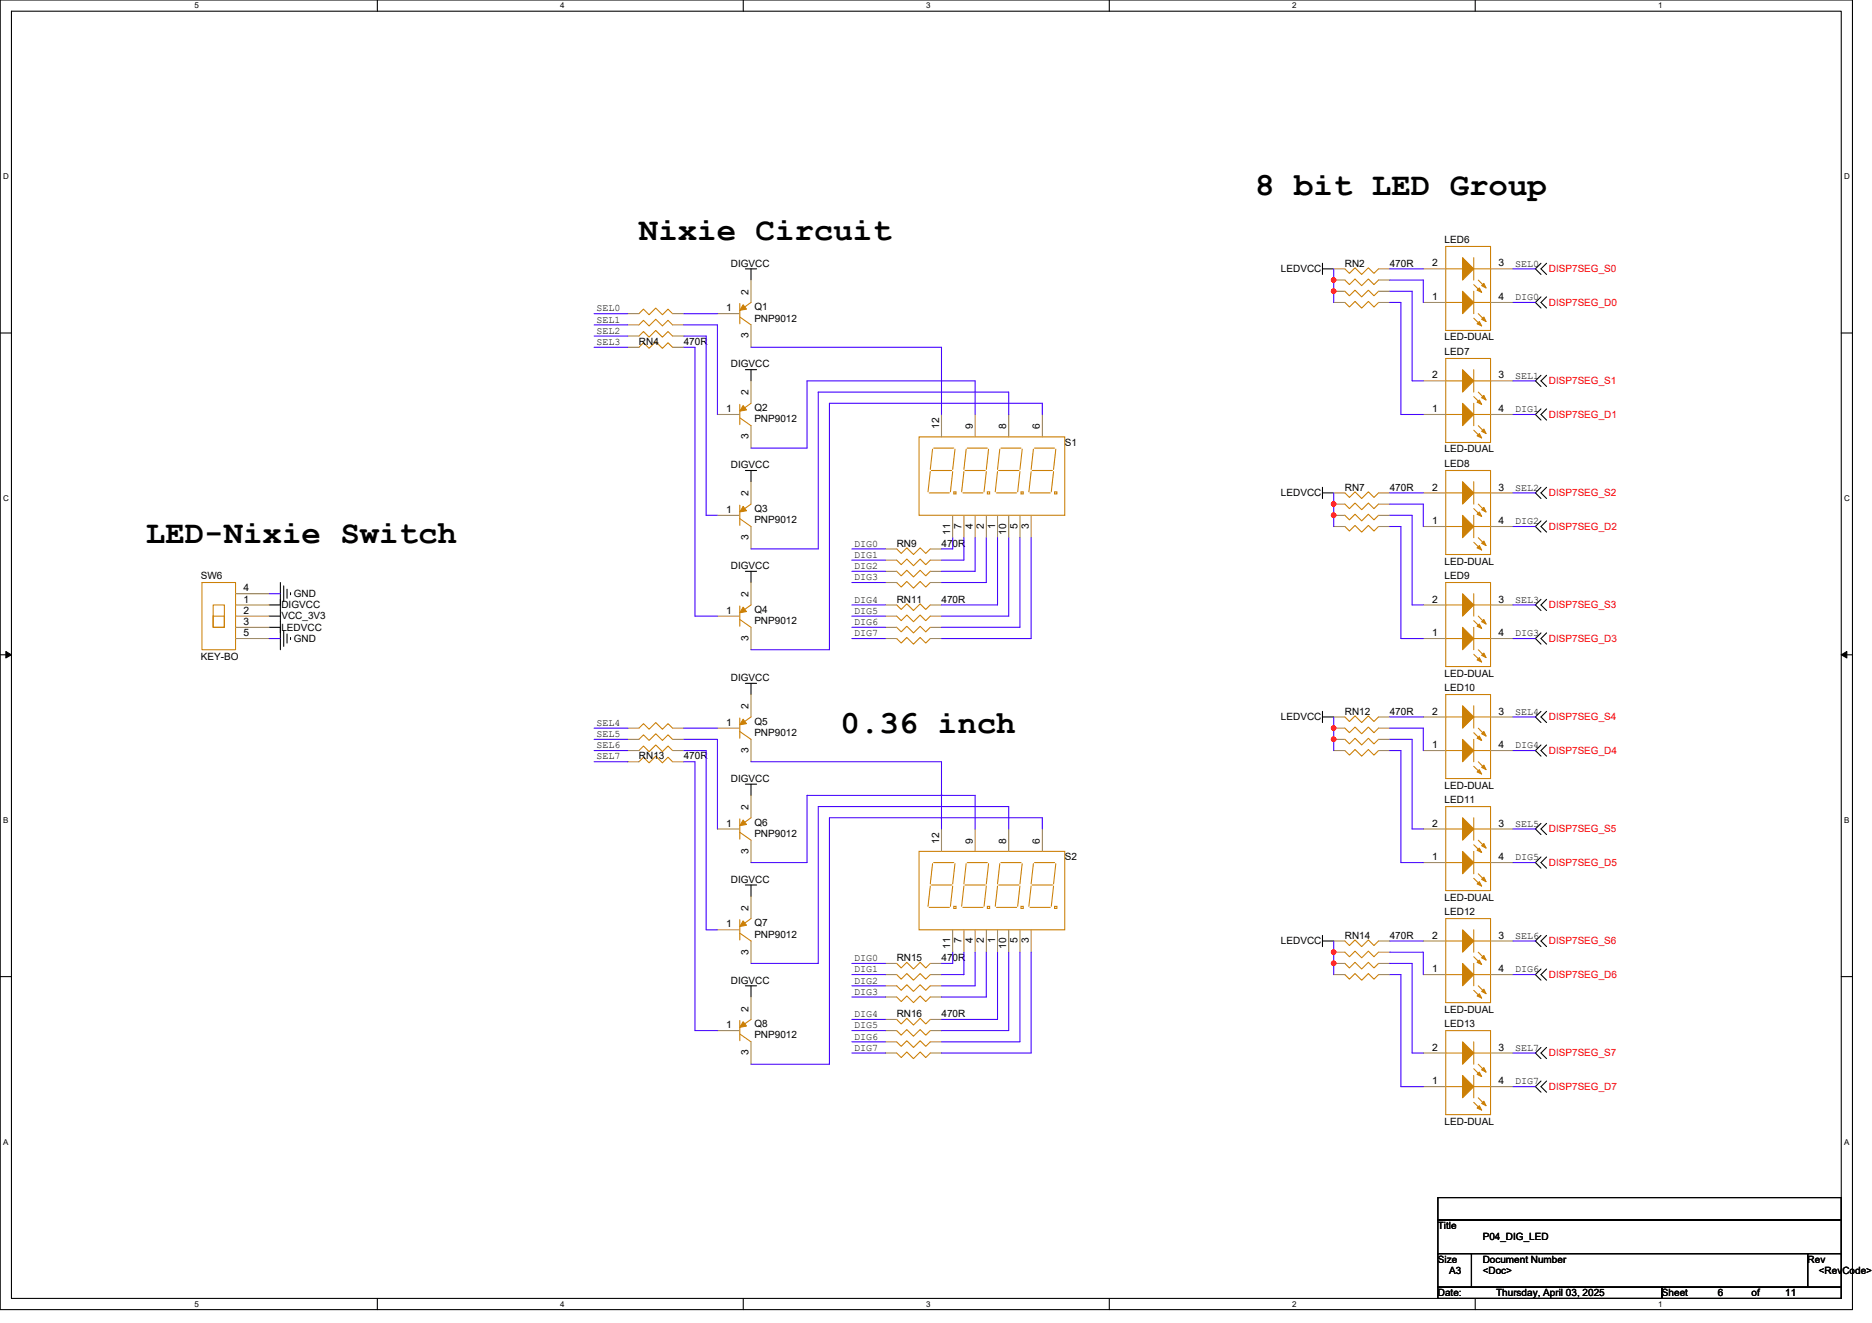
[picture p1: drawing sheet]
<svg xmlns="http://www.w3.org/2000/svg" width="297mm" height="210mm" viewBox="0 0 297 210" stroke-linecap="round" stroke-linejoin="round" font-family="sans-serif">
<path d="M0 0h293.9v207.9h-293.9zM1.8 1.8h290.4v204.3h-290.4z" fill="none" stroke="#000" stroke-width=".17"/>
<g fill="#fff">
<path d="M30.8 .2h.7v1.4h-.7z"/>
<path d="M30.8 206.3h.7v1.4h-.7z"/>
</g>
<path d="M59.9 0v1.8M59.9 206.1v1.8" fill="none" stroke="#000" stroke-width=".17"/>
<g fill="#fff">
<path d="M88.9 .2h.7v1.4h-.7z"/>
<path d="M88.9 206.3h.7v1.4h-.7z"/>
</g>
<path d="M117.9 0v1.8M117.9 206.1v1.8" fill="none" stroke="#000" stroke-width=".17"/>
<g fill="#fff">
<path d="M147 .2h.7v1.4h-.7z"/>
<path d="M147 206.3h.7v1.4h-.7z"/>
</g>
<path d="M176 0v1.8M176 206.1v1.8" fill="none" stroke="#000" stroke-width=".17"/>
<g fill="#fff">
<path d="M205 .2h.7v1.4h-.7z"/>
<path d="M205 206.3h.7v1.4h-.7z"/>
</g>
<path d="M234.1 0v1.8M234.1 206.1v1.8" fill="none" stroke="#000" stroke-width=".17"/>
<g fill="#fff">
<path d="M263.1 .2h.7v1.4h-.7z"/>
<path d="M263.1 206.3h.7v1.4h-.7z"/>
<path d="M.5 27.3h.9v1.4h-.9z"/>
<path d="M292.6 27.3h.9v1.4h-.9z"/>
<path d="M.5 78.4h.9v1.4h-.9z"/>
<path d="M292.6 78.4h.9v1.4h-.9z"/>
</g>
<path d="M0 52.9h1.8M292.2 52.9h1.7" fill="none" stroke="#000" stroke-width=".17"/>
<g fill="#fff">
<path d="M.5 129.5h.8v1.4h-.8z"/>
<path d="M292.6 129.5h.9v1.4h-.9z"/>
</g>
<path d="M0 103.9h1.8M292.2 103.9h1.7" fill="none" stroke="#000" stroke-width=".17"/>
<path d="M.9 103.4l.9 .5-.9 .5zM292.2 103.9l.8-.5v1z" fill="#000" stroke="#000" stroke-width=".16"/>
<g fill="#fff">
<path d="M.5 180.5h.8v1.4h-.8z"/>
<path d="M292.6 180.5h.9v1.4h-.9z"/>
</g>
<g fill="none" stroke="#000" stroke-width=".17">
<path d="M118.3 42.7h1.8M118.3 58.7h1.8M119.2 42.7v1.7M119.2 58.7v1.8M209.8 42.7h1.8M209.8 41.8v1.8M244.5 41.8l-.9 .9 .9 .9M244.5 47.1l-.9 .9 .9 .9M244.5 59.6l-.9 .9 .9 .8M245.4 41.8l-.9 .9 .9 .9M245.4 47.1l-.9 .9 .9 .9M245.4 59.6l-.9 .9 .9 .8"/>
<path d="M118.3 74.7h1.8M119.2 74.7v1.8M209.8 78.2h1.8M209.8 77.3v1.8M244.5 64.9l-.9 .9 .9 .9M244.5 77.3l-.9 .9 .9 .9M245.4 64.9l-.9 .9 .9 .9M245.4 77.3l-.9 .9 .9 .9M42.7 97.8h1.8M42.7 99.6h1.8v3.5M44.5 92.5v3.5h-1.8M44.5 95.1v5.4"/>
<path d="M45 93v2.5M45.5 93.5v1.5M46.1 94.1v.3M118.3 90.7h1.8M119.2 90.7v1.8M244.5 82.7l-.9 .9 .9 .9M244.5 95.1l-.9 .9 .9 .9M245.4 82.7l-.9 .9 .9 .9M245.4 95.1l-.9 .9 .9 .9M45 100.1v2.5M45.5 100.6v1.5M46.1 101.2v.3"/>
<path d="M118.3 108.5h1.8M119.2 108.5v1.7M209.8 113.8h1.8M209.8 112.9v1.8M244.5 100.5l-.9 .8 .9 .9M244.5 112.9l-.9 .9 .9 .9M244.5 118.2l-.9 .9 .9 .9M245.4 100.5l-.9 .8 .9 .9M245.4 112.9l-.9 .9 .9 .9M245.4 118.2l-.9 .9 .9 .9M118.3 124.5h1.8M119.2 124.5v1.7"/>
<path d="M244.5 130.7l-.9 .9 .9 .9M244.5 136l-.9 .9 .9 .9M245.4 130.7l-.9 .9 .9 .9M245.4 136l-.9 .9 .9 .9M0 155h1.8M118.3 140.5h1.8M118.3 156.5h1.8M119.2 140.5v1.7M119.2 156.5v1.7M209.8 149.4h1.8M209.8 148.5v1.7M244.5 148.5l-.9 .9 .9 .8"/>
<path d="M244.5 153.8l-.9 .9 .9 .9M245.4 148.5l-.9 .9 .9 .8M245.4 153.8l-.9 .9 .9 .9M292.2 155h1.7M244.5 166.2l-.9 .9 .9 .9M244.5 171.6l-.9 .9 .9 .9M245.4 166.2l-.9 .9 .9 .9M245.4 171.6l-.9 .9 .9 .9M228.2 190.1h64v3.5h-64zM228.2 193.6h64v5.4h-64zM228.2 199h5.3v5.3h-5.3zM233.5 199h53.3v5.3h-53.3z"/>
<path d="M286.8 199h5.4v5.3h-5.4zM228.2 204.3h35.5v1.8h-35.5zM263.7 204.3h28.5v1.8h-28.5z"/>
</g>
<g fill="none" stroke="#cc8006" stroke-width=".17">
<path d="M229.4 39.1h7.1v13.4h-7.1zM101.4 49.8l.7-.7 .9 .9 1.1-1.1 1 1.1 .9-.9 .7 .7M101.4 51.6l.7-.8 .9 .9 1.1-1 1 1 .9-.9 .7 .8M101.4 53.3l.7-.7 .9 .9 1.1-1 1 1 .9-.9 .7 .7M101.4 55.1l.7-.7 .9 .9 1.1-1.1 1 1.1 .9-.9 .7 .7M117.4 48.2v3.2M117.4 50.3l1.8 1.3M119.2 48l-1.3 .9M213.4 48l.7 .7 .9-.9 1.1 1.1 1-1.1 .9 .9 .7-.7M213.4 46.2l.7 .7 .9-.8 1.1 1 1-1 .9 .8 .7-.7M213.4 44.5l.7 .7 .9-.9 1.1 1 1-1 .9 .9 .7-.7M213.4 42.7l.7 .7 .9-.9 1.1 1.1 1-1.1 .9 .9 .7-.7"/>
<path d="M229.4 56.9h7.1v13.3h-7.1zM229.4 42.7h2.7M229.4 48h2.7M233.8 58.7v3.5M233.8 42.7h2.7M233.8 45.2l1.3 1.2M233.8 40.9v3.5M233.8 48h2.7M233.8 50.5l1.3 1.2M233.8 46.2v3.6M234.6 44.4l1.2 1.3M234.6 49.8l1.2 1.2"/>
<path d="M117.4 64.2v3.2M117.4 66.3l1.8 1.3M119.2 64l-1.3 .9M145.8 69.3h23.1v12.5h-23.1zM147.4 78.2h3.2M147.6 74.8l-.3 3.3M147.8 74.7h3.2M148 71.3l-.4 3.2M148.1 71.1h3.2M151.2 74.8l-.4 3.3M151.3 78.1h.4v.3h-.4zM151.5 71.3l-.3 3.2"/>
<path d="M152.8 78.2h3.2M152.9 74.8l-.3 3.3M153.1 74.7h3.2M153.3 71.3l-.4 3.2M153.5 71.1h3.2M156.5 74.8l-.4 3.3M156.7 78.1h.3v.3h-.3zM156.9 71.3l-.4 3.2M158.1 78.2h3.2M158.3 74.8l-.4 3.3M158.5 74.7h3.2M158.6 71.3l-.3 3.2"/>
<path d="M158.8 71.1h3.2M161.8 74.8l-.3 3.3M162 78.1h.4v.3h-.4zM162.2 71.3l-.4 3.2M163.4 78.2h3.2M163.6 74.8l-.3 3.3M163.8 74.7h3.2M164 71.3l-.4 3.2M164.1 71.1h3.2M167.2 74.8l-.4 3.3M167.3 78.1h.4v.3h-.4zM167.5 71.3l-.3 3.2"/>
<path d="M213.4 78.2l.7 .8 .9-.9 1.1 1 1-1 .9 .9 .7-.8M229.4 60.5h2.7M229.4 65.8h2.7M229.4 74.7h7.1v13.3h-7.1zM229.4 78.2h2.7M233.8 60.5h2.7M233.8 62.9l1.3 1.3M233.8 65.8h2.7M233.8 68.3l1.3 1.2M233.8 64v3.6M233.8 78.2h2.7M233.8 76.5v3.5"/>
<path d="M234.6 62.2l1.2 1.3M234.6 67.6l1.2 1.2M32 92.5h5.4v10.6h-5.4zM33.8 97.8h1.8v1.8h-1.8zM33.8 96h1.8v3.6h-1.8zM117.4 96.2v3.2M117.4 80.2v3.2M117.4 98.3l1.8 1.3M117.4 82.3l1.8 1.3M119.2 96l-1.3 .9M119.2 80l-1.3 .9M142.3 99.6l.7 .7 .9-.9 1 1.1 1.1-1.1 .9 .9 .7-.7"/>
<path d="M142.3 97.8l.7 .7 .9-.9 1 1.1 1.1-1.1 .9 .9 .7-.7M142.3 96l.7 .7 .9-.9 1 1.1 1.1-1.1 .9 .9 .7-.7M142.3 92.5l.7 .7 .9-.9 1 1 1.1-1 .9 .9 .7-.7M142.3 90.7l.7 .7 .9-.9 1 1.1 1.1-1.1 .9 .9 .7-.7M142.3 88.9l.7 .7 .9-.9 1 1.1 1.1-1.1 .9 .9 .7-.7M142.3 87.1l.7 .7 .9-.8 1 1 1.1-1 .9 .8 .7-.7M213.4 83.6l.7 .7 .9-.9 1.1 1.1 1-1.1 .9 .9 .7-.7M213.4 81.8l.7 .7 .9-.9 1.1 1.1 1-1.1 .9 .9 .7-.7M213.4 80l.7 .7 .9-.9 1.1 1.1 1-1.1 .9 .9 .7-.7M229.4 92.5h7.1v13.3h-7.1zM229.4 96h2.7M229.4 83.6h2.7"/>
<path d="M233.8 96h2.7M233.8 98.5l1.3 1.2M233.8 94.2v3.6M233.8 99.6v3.5M233.8 80.7l1.3 1.3M233.8 83.6h2.7M233.8 86.1l1.3 1.2M233.8 81.8v3.5M234.6 97.8l1.2 1.2M234.6 80l1.2 1.3M234.6 85.3l1.2 1.3M101.4 115.6l.7-.7 .9 .8 1.1-1 1 1 .9-.8 .7 .7"/>
<path d="M101.4 117.3l.7-.7 .9 .9 1.1-1 1 1 .9-.9 .7 .7M101.4 119.1l.7-.7 .9 .9 1.1-1.1 1 1.1 .9-.9 .7 .7M117.4 114v3.2M117.4 116.1l1.8 1.2M119.2 113.8l-1.3 .9M142.3 101.3l.7 .8 .9-.9 1 1 1.1-1 .9 .9 .7-.8M213.4 119.1l.7 .7 .9-.8 1.1 1 1-1 .9 .8 .7-.7M213.4 117.3l.7 .8 .9-.9 1.1 1 1-1 .9 .9 .7-.8M213.4 115.6l.7 .7 .9-.9 1.1 1.1 1-1.1 .9 .9 .7-.7M213.4 113.8l.7 .7 .9-.9 1.1 1.1 1-1.1 .9 .9 .7-.7M229.4 101.3h2.7M229.4 110.2h7.1v13.4h-7.1z"/>
<path d="M229.4 113.8h2.7M229.4 119.1h2.7M233.8 101.3h2.7M233.8 103.8l1.3 1.3M233.8 113.8h2.7M233.8 116.3l1.3 1.2M233.8 112v3.6M233.8 119.1h2.7M233.8 117.3v3.6M234.6 103.1l1.2 1.3M234.6 115.6l1.2 1.2M101.4 120.9l.7-.7 .9 .9 1.1-1.1 1 1.1 .9-.9 .7 .7"/>
<path d="M117.4 130v3.2M117.4 132.1l1.8 1.2M119.2 129.8l-1.3 .9M145.8 135.1h23.1v12.5h-23.1zM148 137.1l-.4 3.2M148.1 136.9h3.2M151.5 137.1l-.3 3.2M153.3 137.1l-.4 3.2M153.5 136.9h3.2M156.9 137.1l-.4 3.2M158.6 137.1l-.3 3.2M158.8 136.9h3.2"/>
<path d="M162.2 137.1l-.4 3.2M164 137.1l-.4 3.2M164.1 136.9h3.2M167.5 137.1l-.3 3.2M229.4 128h7.1v13.4h-7.1zM229.4 131.6h2.7M229.4 136.9h2.7M233.8 131.6h2.7M233.8 134.1l1.3 1.2M233.8 129.8v3.5M233.8 136.9h2.7M233.8 139.4l1.3 1.2"/>
<path d="M233.8 135.1v3.6M233.8 121.6l1.3 1.3M234.6 133.3l1.2 1.3M234.6 138.7l1.2 1.2M234.6 120.9l1.2 1.3M117.4 146v3.2M117.4 148.1l1.8 1.3M119.2 145.8l-1.3 .9M142.3 158.2l.7 .8 .9-.9 1 1 1.1-1 .9 .9 .7-.8M142.3 156.5l.7 .7 .9-.9 1 1.1 1.1-1.1 .9 .9 .7-.7M142.3 154.7l.7 .7 .9-.9 1 1.1 1.1-1.1 .9 .9 .7-.7M142.3 152.9l.7 .7 .9-.9 1 1.1 1.1-1.1 .9 .9 .7-.7"/>
<path d="M147.4 144h3.2M147.6 140.6l-.3 3.2M147.8 140.5h3.2M151.2 140.6l-.4 3.2M151.3 143.8h.4v.4h-.4zM152.8 144h3.2M152.9 140.6l-.3 3.2M153.1 140.5h3.2M156.5 140.6l-.4 3.2M156.7 143.8h.3v.4h-.3zM158.1 144h3.2M158.3 140.6l-.4 3.2"/>
<path d="M158.5 140.5h3.2M161.8 140.6l-.3 3.2M162 143.8h.4v.4h-.4zM163.4 144h3.2M163.6 140.6l-.3 3.2M163.8 140.5h3.2M167.2 140.6l-.4 3.2M167.3 143.8h.4v.4h-.4zM213.4 154.7l.7 .7 .9-.9 1.1 1.1 1-1.1 .9 .9 .7-.7M213.4 152.9l.7 .7 .9-.9 1.1 1.1 1-1.1 .9 .9 .7-.7M213.4 151.1l.7 .7 .9-.8 1.1 1 1-1 .9 .8 .7-.7M213.4 149.4l.7 .7 .9-.9 1.1 1 1-1 .9 .9 .7-.7"/>
<path d="M229.4 145.8h7.1v13.3h-7.1zM229.4 149.4h2.7M229.4 154.7h2.7M233.8 149.4h2.7M233.8 151.8l1.3 1.3M233.8 147.6v3.5M233.8 154.7h2.7M233.8 157.2l1.3 1.2M233.8 152.9v3.6M234.6 151.1l1.2 1.3M234.6 156.5l1.2 1.2M117.4 162v3.2"/>
<path d="M117.4 164.1l1.8 1.3M119.2 161.8l-1.3 .9M142.3 167.1l.7 .8 .9-.9 1 1 1.1-1 .9 .9 .7-.8M142.3 165.4l.7 .7 .9-.9 1 1 1.1-1 .9 .9 .7-.7M142.3 163.6l.7 .7 .9-.9 1 1.1 1.1-1.1 .9 .9 .7-.7M142.3 161.8l.7 .7 .9-.9 1 1.1 1.1-1.1 .9 .9 .7-.7M229.4 163.6h7.1v13.3h-7.1zM229.4 167.1h2.7M229.4 172.5h2.7M233.8 167.1h2.7M233.8 169.6l1.3 1.3M233.8 165.4v3.5"/>
<path d="M233.8 172.5h2.7M233.8 175l1.3 1.2M233.8 170.7v3.5M234.6 168.9l1.2 1.3M234.6 174.2l1.2 1.3"/>
</g>
<g fill="#cc8006" stroke="#cc8006" stroke-width=".17">
<path d="M232.1 147.6l1.7 1.8-1.7 1.7z" fill-rule="evenodd"/>
<path d="M235.1 152l.4-.3 .3 .7z" fill-rule="evenodd"/>
<path d="M234.7 152.4l.4 .7-.7-.4z" fill-rule="evenodd"/>
<path d="M232.1 152.9l1.7 1.8-1.7 1.8z" fill-rule="evenodd"/>
<path d="M235.1 157.4l.4-.4 .3 .7z" fill-rule="evenodd"/>
<path d="M234.7 157.7l.4 .7-.7-.3z" fill-rule="evenodd"/>
<path d="M232.1 165.4l1.7 1.7-1.7 1.8z" fill-rule="evenodd"/>
<path d="M235.1 169.8l.4-.4 .3 .8z" fill-rule="evenodd"/>
<path d="M234.7 170.2l.4 .7-.7-.4z" fill-rule="evenodd"/>
<path d="M232.1 170.7l1.7 1.8-1.7 1.7z" fill-rule="evenodd"/>
<path d="M235.1 175.1l.4-.3 .3 .7z" fill-rule="evenodd"/>
<path d="M234.7 175.5l.4 .7-.7-.3z" fill-rule="evenodd"/>
<path d="M232.1 58.7l1.7 1.8-1.7 1.7z" fill-rule="evenodd"/>
<path d="M235.1 63.1l.4-.3 .3 .7z" fill-rule="evenodd"/>
<path d="M234.7 63.5l.4 .7-.7-.4z" fill-rule="evenodd"/>
<path d="M232.1 64l1.7 1.8-1.7 1.8z" fill-rule="evenodd"/>
<path d="M235.1 68.5l.4-.4 .3 .7z" fill-rule="evenodd"/>
<path d="M234.7 68.8l.4 .7-.7-.3z" fill-rule="evenodd"/>
<path d="M117.9 48.4l.5 .7-1 .2z" fill-rule="evenodd"/>
<path d="M232.1 129.8l1.7 1.8-1.7 1.8z" fill-rule="evenodd"/>
<path d="M235.1 134.2l.4-.3 .3 .7z" fill-rule="evenodd"/>
<path d="M234.7 134.6l.4 .7-.7-.3z" fill-rule="evenodd"/>
<path d="M232.1 135.1l1.7 1.8-1.7 1.8z" fill-rule="evenodd"/>
<path d="M235.1 139.6l.4-.4 .3 .7z" fill-rule="evenodd"/>
<path d="M234.7 139.9l.4 .7-.7-.3z" fill-rule="evenodd"/>
<path d="M117.9 96.4l.5 .7-1 .2z" fill-rule="evenodd"/>
<path d="M117.9 80.4l.5 .7-1 .2z" fill-rule="evenodd"/>
<path d="M117.9 162.2l.5 .7-1 .1z" fill-rule="evenodd"/>
<path d="M117.9 130.2l.5 .7-1 .1z" fill-rule="evenodd"/>
<path d="M232.1 94.2l1.7 1.8-1.7 1.8z" fill-rule="evenodd"/>
<path d="M235.1 98.7l.4-.4 .3 .7z" fill-rule="evenodd"/>
<path d="M234.7 99l.4 .7-.7-.3z" fill-rule="evenodd"/>
<path d="M232.1 99.6l1.7 1.7-1.7 1.8z" fill-rule="evenodd"/>
<path d="M235.1 104l.4-.3 .3 .7z" fill-rule="evenodd"/>
<path d="M234.7 104.4l.4 .7-.7-.4z" fill-rule="evenodd"/>
<path d="M232.1 40.9l1.7 1.8-1.7 1.7z" fill-rule="evenodd"/>
<path d="M235.1 45.3l.4-.3 .3 .7z" fill-rule="evenodd"/>
<path d="M234.7 45.7l.4 .7-.7-.3z" fill-rule="evenodd"/>
<path d="M232.1 46.2l1.7 1.8-1.7 1.8z" fill-rule="evenodd"/>
<path d="M235.1 50.7l.4-.4 .3 .7z" fill-rule="evenodd"/>
<path d="M234.7 51l.4 .7-.7-.3z" fill-rule="evenodd"/>
<path d="M117.9 114.2l.5 .7-1 .1z" fill-rule="evenodd"/>
<path d="M117.9 146.2l.5 .7-1 .1z" fill-rule="evenodd"/>
<path d="M232.1 76.5l1.7 1.7-1.7 1.8z" fill-rule="evenodd"/>
<path d="M235.1 80.9l.4-.4 .3 .8z" fill-rule="evenodd"/>
<path d="M234.7 81.3l.4 .7-.7-.4z" fill-rule="evenodd"/>
<path d="M232.1 81.8l1.7 1.8-1.7 1.7z" fill-rule="evenodd"/>
<path d="M235.1 86.2l.4-.3 .3 .7z" fill-rule="evenodd"/>
<path d="M234.7 86.6l.4 .7-.7-.3z" fill-rule="evenodd"/>
<path d="M117.9 64.4l.5 .7-1 .2z" fill-rule="evenodd"/>
<path d="M232.1 112l1.7 1.8-1.7 1.8z" fill-rule="evenodd"/>
<path d="M235.1 116.5l.4-.4 .3 .7z" fill-rule="evenodd"/>
<path d="M234.7 116.8l.4 .7-.7-.3z" fill-rule="evenodd"/>
<path d="M232.1 117.3l1.7 1.8-1.7 1.8z" fill-rule="evenodd"/>
<path d="M235.1 121.8l.4-.4 .3 .8z" fill-rule="evenodd"/>
<path d="M234.7 122.2l.4 .7-.7-.4z" fill-rule="evenodd"/>
</g>
<g fill="none" stroke="#a84" stroke-width=".17">
<path d="M99.6 49.8h1.8M99.6 51.6h1.8M99.6 53.3h1.8M99.6 55.1h1.8M106.7 49.8h1.8M106.7 51.6h1.8M106.7 53.3h1.8M106.7 55.1h1.8M113.8 49.8h3.6M119.2 51.6v3.5M119.2 44.5v3.5M211.6 48h1.8"/>
<path d="M211.6 46.2h1.8M211.6 44.5h1.8M211.6 42.7h1.8M218.7 48h1.8M218.7 46.2h1.8M218.7 44.5h1.8M218.7 42.7h1.8M225.8 48h3.6M225.8 42.7h3.6M236.5 42.7h3.6M236.5 48h3.6M113.8 65.8h3.6"/>
<path d="M119.2 76.5v3.5M119.2 67.6v3.5M119.2 60.5v3.5M149.4 65.8v3.5M154.7 65.8v3.5M160.1 65.8v3.5M165.4 65.8v3.5M211.6 78.2h1.8M218.7 78.2h1.8M225.8 65.8h3.6M225.8 60.5h3.6M225.8 78.2h3.6"/>
<path d="M236.5 60.5h3.6M236.5 65.8h3.6M236.5 78.2h3.6M37.4 99.6h5.3M37.4 97.8h5.3M37.4 96h5.3M37.4 94.2h5.3M113.8 97.8h3.6M113.8 81.8h3.6M119.2 99.6v3.5M119.2 92.5v3.5M119.2 83.6v3.5"/>
<path d="M140.5 99.6h1.8M140.5 97.8h1.8M140.5 96h1.8M140.5 92.5h1.8M140.5 90.7h1.8M140.5 88.9h1.8M140.5 87.1h1.8M147.6 99.6h1.8M147.6 97.8h1.8M147.6 96h1.8M147.6 92.5h1.8M147.6 90.7h1.8"/>
<path d="M147.6 88.9h1.8M147.6 87.1h1.8M151.2 81.8v3.5M152.9 81.8v3.5M154.7 81.8v3.5M156.5 81.8v3.5M158.3 81.8v3.5M160.1 81.8v3.5M161.8 81.8v3.5M163.6 81.8v3.5M211.6 83.6h1.8M211.6 81.8h1.8"/>
<path d="M211.6 80h1.8M218.7 83.6h1.8M218.7 81.8h1.8M218.7 80h1.8M225.8 96h3.6M225.8 83.6h3.6M236.5 96h3.6M236.5 83.6h3.6M37.4 101.3h5.3M99.6 115.6h1.8M99.6 117.3h1.8M99.6 119.1h1.8"/>
<path d="M106.7 115.6h1.8M106.7 117.3h1.8M106.7 119.1h1.8M113.8 115.6h3.6M119.2 117.3v3.6M119.2 110.2v3.6M140.5 101.3h1.8M147.6 101.3h1.8M211.6 119.1h1.8M211.6 117.3h1.8M211.6 115.6h1.8M211.6 113.8h1.8"/>
<path d="M218.7 119.1h1.8M218.7 117.3h1.8M218.7 115.6h1.8M218.7 113.8h1.8M225.8 101.3h3.6M225.8 119.1h3.6M225.8 113.8h3.6M236.5 101.3h3.6M236.5 113.8h3.6M236.5 119.1h3.6M99.6 120.9h1.8M106.7 120.9h1.8"/>
<path d="M113.8 131.6h3.6M119.2 133.3v3.6M119.2 126.2v3.6M149.4 131.6v3.5M154.7 131.6v3.5M160.1 131.6v3.5M165.4 131.6v3.5M225.8 136.9h3.6M225.8 131.6h3.6M236.5 131.6h3.6M236.5 136.9h3.6M113.8 147.6h3.6"/>
<path d="M119.2 158.2v3.6M119.2 149.4v3.5M119.2 142.2v3.6M140.5 158.2h1.8M140.5 156.5h1.8M140.5 154.7h1.8M140.5 152.9h1.8M147.6 158.2h1.8M147.6 156.5h1.8M147.6 154.7h1.8M147.6 152.9h1.8M151.2 147.6v3.5"/>
<path d="M152.9 147.6v3.5M154.7 147.6v3.5M156.5 147.6v3.5M158.3 147.6v3.5M160.1 147.6v3.5M161.8 147.6v3.5M163.6 147.6v3.5M211.6 154.7h1.8M211.6 152.9h1.8M211.6 151.1h1.8M211.6 149.4h1.8M218.7 154.7h1.8"/>
<path d="M218.7 152.9h1.8M218.7 151.1h1.8M218.7 149.4h1.8M225.8 154.7h3.6M225.8 149.4h3.6M236.5 149.4h3.6M236.5 154.7h3.6M113.8 163.6h3.6M119.2 165.4v3.5M140.5 167.1h1.8M140.5 165.4h1.8M140.5 163.6h1.8"/>
<path d="M140.5 161.8h1.8M147.6 167.1h1.8M147.6 165.4h1.8M147.6 163.6h1.8M147.6 161.8h1.8M225.8 172.5h3.6M225.8 167.1h3.6M236.5 167.1h3.6M236.5 172.5h3.6"/>
</g>
<g fill="none" stroke="#4200ff" stroke-width=".17">
<path d="M94.3 51.6h5.3M94.3 53.3h5.3M94.3 49.8h5.3M94.3 55.1h5.3M108.5 49.8h5.3M108.5 51.6h5.3v14.2M108.5 55.1h1.8v42.7h3.5M108.5 53.3h3.6v28.5h1.7M119.2 55.1h30.2v10.7M211.6 42.7v5.3M220.5 42.7h5.3M220.5 44.4h5.3v3.6"/>
<path d="M220.5 46.2h3.6v14.3h1.7M220.5 48h1.8v17.8h3.5M240.1 42.7h3.5M240.1 48h3.5M154.7 65.8v-5.3h-26.6v10.6h-8.9M160.1 65.8v-3.6h-30.3v24.9h-10.6M165.4 65.8v-1.8h-33.8v39.1h-12.4M211.6 78.2v5.4M220.5 78.2h5.3M240.1 78.2h3.5M240.1 65.8h3.5M240.1 60.5h3.5"/>
<path d="M42.7 94.2h1.8M135.2 88.9h5.3M135.2 90.7h5.3M135.2 92.5h5.3M135.2 97.8h5.3M135.2 99.6h5.3M135.2 87.1h5.3M135.2 96h5.3M151.2 85.3v1.8h-1.8M152.9 85.3v3.6h-3.5M154.7 85.3v5.4h-5.3M156.5 85.3v7.2h-7.1"/>
<path d="M158.3 85.3v10.7h-8.9M160.1 85.3v12.5h-10.7M161.8 85.3v14.3h-12.4M163.6 85.3v16h-14.2M220.5 80h5.3v3.6M220.5 81.8h3.6v14.2h1.7M220.5 83.6h1.8v17.7h3.5M240.1 83.6h3.5M240.1 96h3.5M42.7 101.3h1.8M94.3 117.3h5.3M94.3 115.6h5.3"/>
<path d="M94.3 119.1h5.3M108.5 115.6h5.3M108.5 117.3h5.3v14.3M108.5 119.1h3.6v28.5h1.7M135.2 101.3h5.3M211.6 113.8v5.3M220.5 115.6h5.3v3.5M220.5 117.3h3.6v14.3h1.7M220.5 119.1h1.8v17.8h3.5M220.5 113.8h5.3M240.1 101.3h3.5M240.1 119.1h3.5"/>
<path d="M240.1 113.8h3.5M94.3 120.9h5.3M108.5 120.9h1.8v42.7h3.5M119.2 120.9h30.2v10.7M154.7 131.6v-5.4h-26.6v10.7h-8.9M160.1 131.6v-3.6h-30.3v24.9h-10.6M165.4 131.6v-1.8h-33.8v39.1h-12.4M240.1 131.6h3.5M240.1 136.9h3.5M135.2 152.9h5.3M135.2 154.7h5.3M135.2 156.5h5.3"/>
<path d="M135.2 158.2h5.3M151.2 151.1v1.8h-1.8M152.9 151.1v3.6h-3.5M154.7 151.1v5.4h-5.3M156.5 151.1v7.1h-7.1M158.3 151.1v10.7h-8.9M160.1 151.1v12.5h-10.7M161.8 151.1v14.3h-12.4M163.6 151.1v16h-14.2M211.6 149.4v5.3M220.5 151.1h5.3v3.6M220.5 154.7h1.8v17.8h3.5"/>
<path d="M220.5 149.4h5.3M220.5 152.9h3.6v14.2h1.7M240.1 154.7h3.5M240.1 149.4h3.5M135.2 161.8h5.3M135.2 163.6h5.3M135.2 165.4h5.3M135.2 167.1h5.3M240.1 167.1h3.5M240.1 172.5h3.5"/>
</g>
<g fill="#f00" stroke="#f00" stroke-width=".17">
<circle cx="211.6" cy="46.2" r=".35"/>
<circle cx="211.6" cy="44.4" r=".35"/>
<circle cx="211.6" cy="80" r=".35"/>
<circle cx="211.6" cy="81.8" r=".35"/>
<circle cx="211.6" cy="115.6" r=".35"/>
<circle cx="211.6" cy="117.3" r=".35"/>
<circle cx="211.6" cy="152.9" r=".35"/>
<circle cx="211.6" cy="151.1" r=".35"/>
</g>
<g font-size="5.1">
<text x="199.2" y="31">8 bit LED Group</text>
<text x="101.4" y="38.1">Nixie Circuit</text>
<text x="23.2" y="86.1">LED-Nixie Switch</text>
<text x="133.4" y="116.3">0.36 inch</text>
</g>
<g font-size="1.6">
<text x="229.2" y="38.6">LED6</text>
<text x="116" y="42.3">DIGVCC</text>
<text x="118.8" y="46.8" transform="rotate(-90 118.8 46.8)">2</text>
<text x="203.3" y="43.2">LEDVCC</text>
<text x="213.4" y="42.3">RN2</text>
<text x="220.5" y="42.3">470R</text>
<text x="227.3" y="47.6">1</text>
<text x="227.3" y="42.3">2</text>
<text x="237.8" y="42.3">3</text>
<text x="237.8" y="47.6">4</text>
<text x="240.4" y="42.3">SEL0</text>
<text x="240.4" y="47.6">DIG0</text>
<text x="94.6" y="49.4">SEL0</text>
<text x="94.6" y="51.2">SEL1</text>
<text x="94.6" y="53">SEL2</text>
<text x="115.2" y="49.4">1</text>
<text x="118.8" y="53.7" transform="rotate(-90 118.8 53.7)">3</text>
<text x="119.7" y="49.3">Q1</text>
<text x="119.7" y="51">PNP9012</text>
<text x="94.6" y="54.8">SEL3</text>
<text x="101.4" y="54.8">RN4</text>
<text x="108.5" y="54.8">470R</text>
<text x="116" y="58.3">DIGVCC</text>
<text x="229.2" y="56.4">LED7</text>
<text x="229.2" y="54">LED-DUAL</text>
<text x="115.2" y="65.4">1</text>
<text x="118.8" y="62.8" transform="rotate(-90 118.8 62.8)">2</text>
<text x="119.7" y="65.3">Q2</text>
<text x="227.3" y="65.4">1</text>
<text x="227.3" y="60.1">2</text>
<text x="237.8" y="60.1">3</text>
<text x="237.8" y="65.4">4</text>
<text x="240.4" y="60.1">SEL1</text>
<text x="240.4" y="65.4">DIG1</text>
<text x="118.8" y="69.7" transform="rotate(-90 118.8 69.7)">3</text>
<text x="119.7" y="67">PNP9012</text>
<text x="149" y="68.1" transform="rotate(-90 149 68.1)">12</text>
<text x="154.3" y="68.1" transform="rotate(-90 154.3 68.1)">9</text>
<text x="159.7" y="68.1" transform="rotate(-90 159.7 68.1)">8</text>
<text x="165" y="68.1" transform="rotate(-90 165 68.1)">6</text>
<text x="168.9" y="70.8">S1</text>
<text x="229.2" y="71.8">LED-DUAL</text>
<text x="116" y="74.3">DIGVCC</text>
<text x="213.4" y="77.9">RN7</text>
<text x="220.5" y="77.9">470R</text>
<text x="227.3" y="77.9">2</text>
<text x="229.2" y="74.1">LED8</text>
<text x="237.8" y="77.9">3</text>
<text x="240.4" y="77.9">SEL2</text>
<text x="115.2" y="81.4">1</text>
<text x="118.8" y="78.8" transform="rotate(-90 118.8 78.8)">2</text>
<text x="119.7" y="81.3">Q3</text>
<text x="119.7" y="83">PNP9012</text>
<text x="152.6" y="83.9" transform="rotate(-90 152.6 83.9)">7</text>
<text x="154.3" y="83.9" transform="rotate(-90 154.3 83.9)">4</text>
<text x="156.1" y="83.9" transform="rotate(-90 156.1 83.9)">2</text>
<text x="157.9" y="83.9" transform="rotate(-90 157.9 83.9)">1</text>
<text x="161.5" y="83.9" transform="rotate(-90 161.5 83.9)">5</text>
<text x="163.2" y="83.9" transform="rotate(-90 163.2 83.9)">3</text>
<text x="203.3" y="78.8">LEDVCC</text>
<text x="227.3" y="83.2">1</text>
<text x="237.8" y="83.2">4</text>
<text x="240.4" y="83.2">DIG2</text>
<text x="118.8" y="85.7" transform="rotate(-90 118.8 85.7)">3</text>
<text x="135.5" y="86.8">DIG0</text>
<text x="135.5" y="88.5">DIG1</text>
<text x="142.3" y="86.8">RN9</text>
<text x="149.4" y="86.8">470R</text>
<text x="150.8" y="84.9" transform="rotate(-90 150.8 84.9)">11</text>
<text x="159.7" y="84.9" transform="rotate(-90 159.7 84.9)">10</text>
<text x="229.2" y="89.6">LED-DUAL</text>
<text x="31.9" y="91.9">SW6</text>
<text x="38.6" y="95.6">1</text>
<text x="38.6" y="93.9">4</text>
<text x="46.6" y="94.8">GND</text>
<text x="116" y="90.3">DIGVCC</text>
<text x="118.8" y="94.8" transform="rotate(-90 118.8 94.8)">2</text>
<text x="135.5" y="90.3">DIG2</text>
<text x="135.5" y="92.1">DIG3</text>
<text x="135.5" y="95.7">DIG4</text>
<text x="142.3" y="95.7">RN11</text>
<text x="149.4" y="95.7">470R</text>
<text x="227.3" y="95.6">2</text>
<text x="229.2" y="91.9">LED9</text>
<text x="237.8" y="95.6">3</text>
<text x="240.4" y="95.7">SEL3</text>
<text x="38.6" y="99.2">3</text>
<text x="38.6" y="97.4">2</text>
<text x="38.6" y="101">5</text>
<text x="44.7" y="96.5">DIGVCC</text>
<text x="44.7" y="98.3">VCC_3V3</text>
<text x="44.7" y="100.1">LEDVCC</text>
<text x="46.6" y="101.9">GND</text>
<text x="115.2" y="97.4">1</text>
<text x="118.8" y="101.7" transform="rotate(-90 118.8 101.7)">3</text>
<text x="119.7" y="97.3">Q4</text>
<text x="119.7" y="99">PNP9012</text>
<text x="135.5" y="97.4">DIG5</text>
<text x="135.5" y="99.2">DIG6</text>
<text x="135.5" y="101">DIG7</text>
<text x="227.3" y="101">1</text>
<text x="237.8" y="101">4</text>
<text x="240.4" y="101">DIG3</text>
<text x="31.9" y="104.7">KEY-BO</text>
<text x="229.2" y="107.4">LED-DUAL</text>
<text x="116" y="108.1">DIGVCC</text>
<text x="118.8" y="112.5" transform="rotate(-90 118.8 112.5)">2</text>
<text x="213.4" y="113.4">RN12</text>
<text x="220.5" y="113.4">470R</text>
<text x="227.3" y="113.4">2</text>
<text x="229.2" y="109.7">LED10</text>
<text x="237.8" y="113.4">3</text>
<text x="240.4" y="113.4">SEL4</text>
<text x="94.6" y="115.2">SEL4</text>
<text x="94.6" y="117">SEL5</text>
<text x="94.6" y="118.8">SEL6</text>
<text x="115.2" y="115.2">1</text>
<text x="118.8" y="119.5" transform="rotate(-90 118.8 119.5)">3</text>
<text x="119.7" y="115">Q5</text>
<text x="119.7" y="116.8">PNP9012</text>
<text x="203.3" y="114.3">LEDVCC</text>
<text x="227.3" y="118.7">1</text>
<text x="237.8" y="118.7">4</text>
<text x="240.4" y="118.8">DIG4</text>
<text x="94.6" y="120.5">SEL7</text>
<text x="101.4" y="120.5">RN13</text>
<text x="108.5" y="120.5">470R</text>
<text x="116" y="124.1">DIGVCC</text>
<text x="229.2" y="125.2">LED-DUAL</text>
<text x="115.2" y="131.2">1</text>
<text x="118.8" y="128.5" transform="rotate(-90 118.8 128.5)">2</text>
<text x="119.7" y="131">Q6</text>
<text x="227.3" y="131.2">2</text>
<text x="229.2" y="127.5">LED11</text>
<text x="237.8" y="131.2">3</text>
<text x="240.4" y="131.2">SEL5</text>
<text x="118.8" y="135.5" transform="rotate(-90 118.8 135.5)">3</text>
<text x="119.7" y="132.8">PNP9012</text>
<text x="149" y="133.9" transform="rotate(-90 149 133.9)">12</text>
<text x="154.3" y="133.9" transform="rotate(-90 154.3 133.9)">9</text>
<text x="159.7" y="133.9" transform="rotate(-90 159.7 133.9)">8</text>
<text x="165" y="133.9" transform="rotate(-90 165 133.9)">6</text>
<text x="168.9" y="136.5">S2</text>
<text x="227.3" y="136.5">1</text>
<text x="237.8" y="136.5">4</text>
<text x="240.4" y="136.5">DIG5</text>
<text x="116" y="140.1">DIGVCC</text>
<text x="229.2" y="142.9">LED-DUAL</text>
<text x="115.2" y="147.2">1</text>
<text x="118.8" y="144.5" transform="rotate(-90 118.8 144.5)">2</text>
<text x="119.7" y="147">Q7</text>
<text x="119.7" y="148.8">PNP9012</text>
<text x="152.6" y="149.7" transform="rotate(-90 152.6 149.7)">7</text>
<text x="154.3" y="149.7" transform="rotate(-90 154.3 149.7)">4</text>
<text x="156.1" y="149.7" transform="rotate(-90 156.1 149.7)">2</text>
<text x="157.9" y="149.7" transform="rotate(-90 157.9 149.7)">1</text>
<text x="161.5" y="149.7" transform="rotate(-90 161.5 149.7)">5</text>
<text x="163.2" y="149.7" transform="rotate(-90 163.2 149.7)">3</text>
<text x="203.3" y="149.9">LEDVCC</text>
<text x="213.4" y="149">RN14</text>
<text x="220.5" y="149">470R</text>
<text x="227.3" y="149">2</text>
<text x="229.2" y="145.3">LED12</text>
<text x="237.8" y="149">3</text>
<text x="240.4" y="149">SEL6</text>
<text x="118.8" y="151.5" transform="rotate(-90 118.8 151.5)">3</text>
<text x="135.5" y="152.5">DIG0</text>
<text x="135.5" y="154.3">DIG1</text>
<text x="142.3" y="152.5">RN15</text>
<text x="149.4" y="152.5">470R</text>
<text x="150.8" y="150.6" transform="rotate(-90 150.8 150.6)">11</text>
<text x="159.7" y="150.6" transform="rotate(-90 159.7 150.6)">10</text>
<text x="227.3" y="154.3">1</text>
<text x="237.8" y="154.3">4</text>
<text x="240.4" y="154.3">DIG6</text>
<text x="116" y="156.1">DIGVCC</text>
<text x="118.8" y="160.5" transform="rotate(-90 118.8 160.5)">2</text>
<text x="135.5" y="156.1">DIG2</text>
<text x="135.5" y="157.9">DIG3</text>
<text x="135.5" y="161.4">DIG4</text>
<text x="142.3" y="161.4">RN16</text>
<text x="149.4" y="161.4">470R</text>
<text x="229.2" y="160.7">LED-DUAL</text>
<text x="115.2" y="163.2">1</text>
<text x="118.8" y="167.5" transform="rotate(-90 118.8 167.5)">3</text>
<text x="119.7" y="163">Q8</text>
<text x="119.7" y="164.8">PNP9012</text>
<text x="135.5" y="163.2">DIG5</text>
<text x="135.5" y="165">DIG6</text>
<text x="135.5" y="166.8">DIG7</text>
<text x="227.3" y="166.8">2</text>
<text x="229.2" y="163">LED13</text>
<text x="237.8" y="166.8">3</text>
<text x="240.4" y="166.8">SEL7</text>
<text x="227.3" y="172.1">1</text>
<text x="237.8" y="172.1">4</text>
<text x="240.4" y="172.1">DIG7</text>
<text x="229.2" y="178.5">LED-DUAL</text>
<text x="228.2" y="195.1">Title</text>
<text x="235.3" y="196.8">P04_DIG_LED</text>
<text x="228.2" y="200.4">Size</text>
<text x="229.9" y="202.2">A3</text>
<text x="235.3" y="200.4">Document Number</text>
<text x="235.3" y="202.2">&lt;Doc&gt;</text>
<text x="286.8" y="200.4">Rev</text>
<text x="288.6" y="202.2">&lt;RevCode&gt;</text>
<text x="228.2" y="205.7">Date:</text>
<text x="237.4" y="205.7">Thursday, April 03, 2025</text>
<text x="263.7" y="205.7">Sheet</text>
<text x="272.6" y="205.7">6</text>
<text x="277.9" y="205.7">of</text>
<text x="283.3" y="205.7">11</text>
</g>
<g font-size="1.6" fill="#f00">
<text x="245.8" y="43.2">DISP7SEG_S0</text>
<text x="245.8" y="48.5">DISP7SEG_D0</text>
<text x="245.8" y="61">DISP7SEG_S1</text>
<text x="245.8" y="66.3">DISP7SEG_D1</text>
<text x="245.8" y="78.8">DISP7SEG_S2</text>
<text x="245.8" y="84.1">DISP7SEG_D2</text>
<text x="245.8" y="96.5">DISP7SEG_S3</text>
<text x="245.8" y="101.9">DISP7SEG_D3</text>
<text x="245.8" y="114.3">DISP7SEG_S4</text>
<text x="245.8" y="119.7">DISP7SEG_D4</text>
<text x="245.8" y="132.1">DISP7SEG_S5</text>
<text x="245.8" y="137.4">DISP7SEG_D5</text>
<text x="245.8" y="149.9">DISP7SEG_S6</text>
<text x="245.8" y="155.2">DISP7SEG_D6</text>
<text x="245.8" y="167.7">DISP7SEG_S7</text>
<text x="245.8" y="173">DISP7SEG_D7</text>
</g>
<g font-size="1.3">
<text x="30.8" y="1.3">5</text>
<text x="88.9" y="1.3">4</text>
<text x="147" y="1.3">3</text>
<text x="205" y="1.3">2</text>
<text x="263.1" y="1.3">1</text>
<text x=".5" y="28.4">D</text>
<text x="292.6" y="28.4">D</text>
<text x=".5" y="79.5">C</text>
<text x="292.6" y="79.5">C</text>
<text x=".5" y="130.6">B</text>
<text x="292.6" y="130.6">B</text>
<text x=".5" y="181.7">A</text>
<text x="292.6" y="181.7">A</text>
<text x="30.8" y="207.4">5</text>
<text x="88.9" y="207.4">4</text>
<text x="147" y="207.4">3</text>
<text x="205" y="207.4">2</text>
<text x="263.1" y="207.4">1</text>
</g>
</svg>
